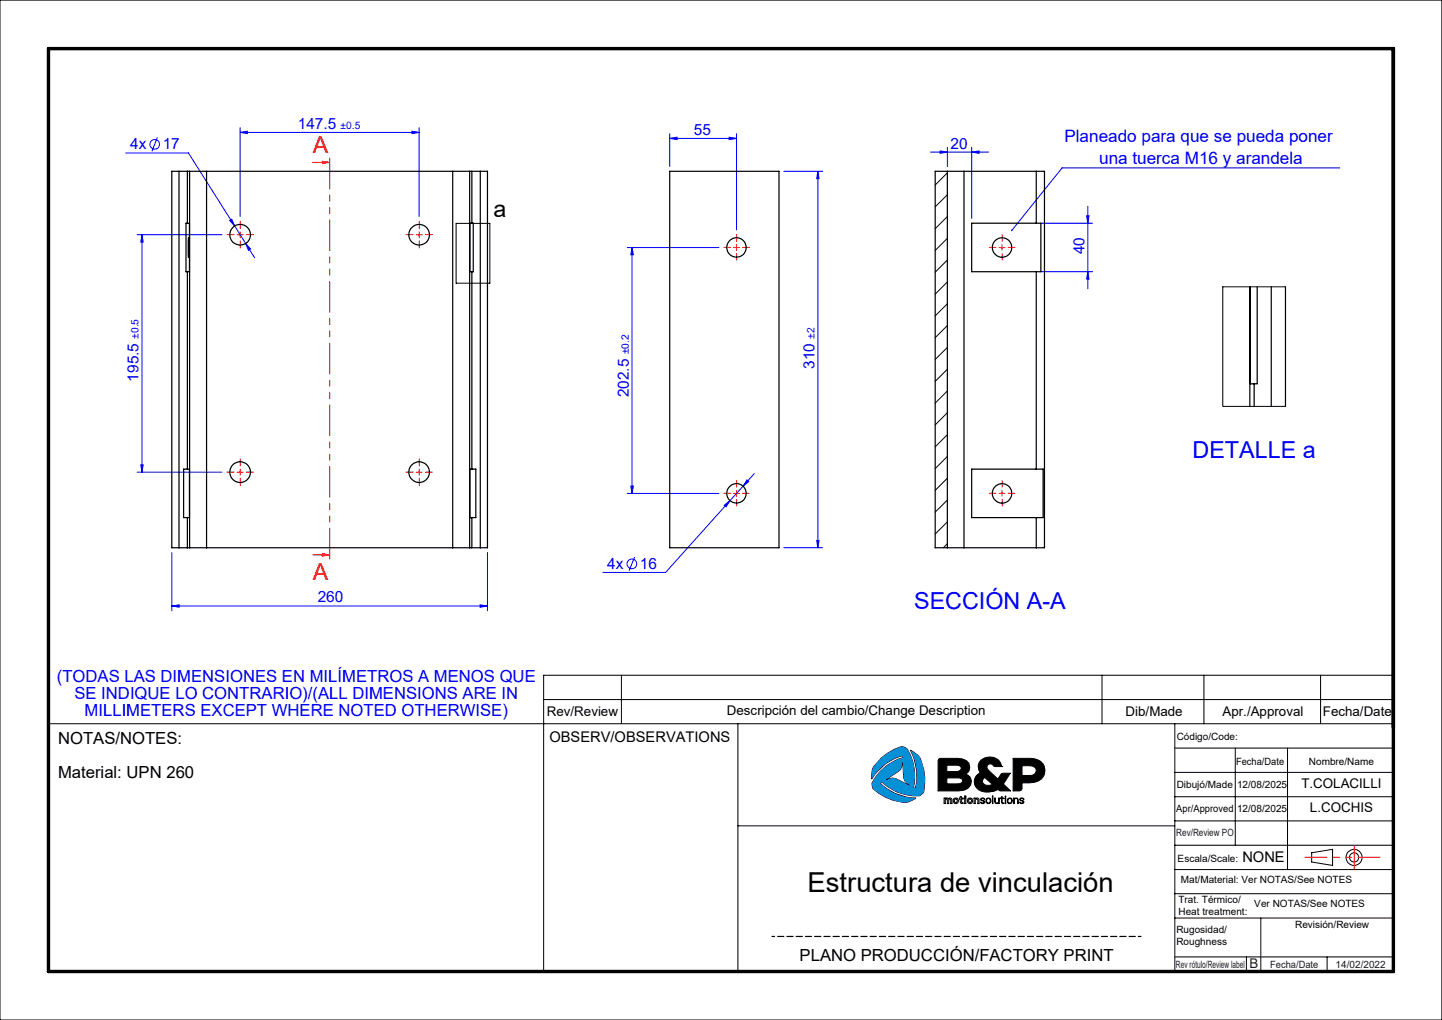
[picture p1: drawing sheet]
<svg xmlns="http://www.w3.org/2000/svg" width="297mm" height="210mm" viewBox="0 0 297 210" stroke-linecap="round" stroke-linejoin="round" font-family="sans-serif">
<g fill="none" stroke="#000" stroke-width=".21">
<path d="M0 0h297v210h-297zM128 139v10M227 139v10M248 139v10M272 139v10M287 139h-175v61M112 144h175M152 149v51M181.6 156a8.6 8.6 0 0 1 4.3-2.3l.7 .3a9.7 9.7 0 0 1 1.5 8.2l.4 .1a10.8 10.8 0 0 0-1-7.9 4.7 4.7 0 0 1 2 1.8 10.1 10.1 0 0 1 .6 7.1l-.6 .5a9.7 9.7 0 0 1-7.8-2.8l-.4 .3a10.8 10.8 0 0 0 7.4 3 4.3 4.3 0 0 1-2.5 .9 9.6 9.6 0 0 1-6.5-3.1l-.1-.7a9.5 9.5 0 0 1 6.3-5.4v-.4a10.4 10.4 0 0 0-6.4 4.8 4.2 4.2 0 0 1 .5-2.6zM185.9 156.6l.2 3.4 .2 .7 1.3 1.2-3.1-1.6-.6-.1-1.8 .5 2.9-1.9 .5-.5zM193.3 156.3l.4-.2h3.5a2.09 2.09 0 0 1 2.5 1.9l-.1 .7-.8 .7a1.68 1.68 0 0 1 1.3 1.7 1.68 1.68 0 0 1-1.5 1.6l-1.2 .1h-4.2zM195 157.5l2.4 .1a.58 .58 0 0 1 .6 .4 .58 .58 0 0 1-.3 .6l-.7 .2h-2z"/>
<path d="M202.1 156.5a2.71 2.71 0 0 1 3.9 .5l.3 .8h-1.5a.8 .8 0 0 0-.8-.5 .8 .8 0 0 0-.7 .6 2.07 2.07 0 0 0 1 1.4l1.2 1.1 .8-1.1 1.8-.1-1.4 2.2 1.4 1.4h-2l-.5-.3a3.5 3.5 0 0 1-4.6-.4 1.98 1.98 0 0 1 .9-3 1.94 1.94 0 0 1 .2-2.6zM206.3 157.8h.1M208.7 156.1h3.5a2.6 2.6 0 0 1 2.9 3.2 2.82 2.82 0 0 1-3.1 1.9h-1.5l-.1 1.5-.4 .1h-1.3zM210.5 157.6a2.82 2.82 0 0 1 2.8 .5 1.05 1.05 0 0 1-.1 1.2 1.05 1.05 0 0 1-1.1 .4h-1.6zM242 149v51M242 159h45M242 154h45M254.4 154v20M265.2 154v25M287 149h-277v51M152 170h90M194.5 164.3l1.5 .1 .1 1h-.3v-.7l-.2-.2-.2 .1v.8h-.3v-.8l-.2-.1-.2 .2v.7h-.2z"/>
<path d="M195 160.2h2.7l.5 .3v.4a.86 .86 0 0 1-1 .5h-2.2zM196.6 164.6l.2-.1 .3 .1v.5l-.3 .1-.2-.1zM197.8 164h.2v.3h.4v.2h-.4v.5a.22 .22 0 0 0 .1 .2 .22 .22 0 0 0 .3 0v.2a.63 .63 0 0 1-.6-.2 .63 .63 0 0 1 0-.7h-.2v-.2h.2zM198.7 164.3h.2v1.1h-.2zM198.7 163.9h.2v.2h-.2zM199.6 164.6l.2-.1 .2 .1v.5l-.2 .1-.2-.1zM200.6 164.3l.9 .1 .1 .2v.8h-.2v-.7l-.3-.2-.2 .3v.6h-.3zM202.5 160.4l.3-.3 1.6 1.4a1.33 1.33 0 0 1-2.1-.6zM202.6 165a.42 .42 0 0 1-.5-.2 .42 .42 0 0 1 0-.4l.5-.1 .2 .3h-.1a.28 .28 0 0 0-.3-.2 .28 .28 0 0 0-.3 .3l.6 .2a.43 .43 0 0 1-.2 .6 .43 .43 0 0 1-.6-.3l.5 .1h.2v-.3M203.3 164.5l.3-.1 .3 .1 .1 .3-.2 .5-.5-.1zM204.4 163.9h.1v1.5h-.1zM204.9 164.3h.1v.6a.36 .36 0 0 0 .3 .4 .36 .36 0 0 0 .4-.4v-.6h.1v1.1l-.1-.1-.3 .1-.4-.1z"/>
<path d="M206.3 164h.1v.3h.4l-.4 .1v.6a.23 .23 0 0 0 .1 .3 .23 .23 0 0 0 .3 0 .28 .28 0 0 1-.4 .1 .28 .28 0 0 1-.1-.4v-.6h-.3l.3-.1zM207 163.9l.2 .2zM207 164.3h.2v1.1h-.2zM207.7 164.5l.3-.1 .3 .1 .1 .3-.2 .5-.5-.1-.1-.3zM208.8 164.3l.1 .2a.48 .48 0 0 1 .8 .1v.8h-.1v-.6a.36 .36 0 0 0-.3-.4 .36 .36 0 0 0-.4 .4v.6h-.1zM210.1 164.4a.47 .47 0 0 1 .4-.1 .47 .47 0 0 1 .4 .3h-.1a.28 .28 0 0 0-.3-.2 .28 .28 0 0 0-.3 .3h.1a.43 .43 0 0 1 .5 .2 .43 .43 0 0 1 0 .5h-.5l-.3-.2 .3 .1h.4l.1-.2-.2-.1a.46 .46 0 0 1-.5-.6zM242 164h45M242 169h45M242 174h45M242 179h45M270.2 175.6l4.3-.7v3.3l-4.3-.7zM242 184h45"/>
<path d="M242 189h45M242 197h45M256.7 197v3M259.7 189v11M273.3 197v3"/>
<circle cx="196.9" cy="164.9" r=".57"/>
<circle cx="199.8" cy="164.9" r=".57"/>
<circle cx="203.6" cy="164.9" r=".56"/>
<circle cx="208" cy="164.9" r=".57"/>
<circle cx="278.9" cy="176.5" r="1.66"/>
<circle cx="278.9" cy="176.5" r=".94"/>
</g>
<path d="M159 192.8h76" fill="none" stroke="#000" stroke-width=".25" stroke-dasharray="1.3 .6" stroke-dashoffset=".7"/>
<path d="M10 10h277v190h-277z" fill="none" stroke="#000" stroke-width=".7"/>
<path d="M268.7 176.5h15.5" fill="none" stroke="#f00" stroke-width=".21" stroke-dasharray="6.3 1.3 1.3 1.3 1.3 1.3" stroke-dashoffset="1.8"/>
<path d="M278.9 174.2v4.6" fill="none" stroke="#f00" stroke-width=".21" stroke-dasharray="6.3 1.3 1.3 1.3 1.3 1.3"/>
<path d="M195 160.2h2.7l.5 .3 .1 .4-.3 .3-.5 .2h-2.5zM195 157.5l2.4 .1 .5 .2 .1 .5-.3 .4-.4 .1h-2.3zM193.3 156.3l-.1 6.5h4.4a2.08 2.08 0 0 0 2.4-2.3l-.4-.8-.8-.3a1.68 1.68 0 0 0 .9-1.9 1.68 1.68 0 0 0-1.7-1.3l-4.4-.1zM202.5 160.3l.3-.2 1.6 1.4-.7 .2-.9-.1-.5-.7zM202 156.6l-.5 .9 .1 1.1a.37 .37 0 0 1 .2 .4 .37 .37 0 0 1-.3 .3l-.7 1-.1 .8 .2 .9 .6 .6 .4 .2a4.1 4.1 0 0 0 3.7-.3l.4 .3h2.1l-1.4-1.4 1.4-2.2h-1.8l-.8 1.2-2.1-2-.1-.6 .1-.4 .4-.1 .6 .1 .4 .4h1.5v-.1a2.6 2.6 0 0 0-4.3-1.1zM210.5 157.6h1.8l.7 .3 .4 .5-.1 .7-.4 .4-.5 .2h-1.9zM208.7 156.1v6.7l1.6-.1 .2-.3v-1.2h1.5a2.75 2.75 0 0 0 3.2-2.4v-.8l-.3-.7a3.1 3.1 0 0 0-2.7-1.2z" fill-rule="evenodd" fill="#000"/>
<path d="M181.6 156l-1.6 1.8a4.1 4.1 0 0 0-.5 2.6 10.5 10.5 0 0 1 6.4-4.8v.4a9.6 9.6 0 0 0-6.3 5.4 1.5 1.5 0 0 0 1.1 1.6 8.6 8.6 0 0 0 6.3 2.1l1.7-.8a10.7 10.7 0 0 1-7.4-3l.4-.3a9.8 9.8 0 0 0 7.8 2.8l.6-.5a9.5 9.5 0 0 0-1-7.7l-1.6-1.2a10.7 10.7 0 0 1 1 7.9l-.4-.1a9.7 9.7 0 0 0-1.5-8.2 1.71 1.71 0 0 0-2.1 .2l-1.1 .5zM185.9 156.6l.3 3.9 .2 .4 1.2 1-3.3-1.7h-.7l-1.5 .5 3.2-2.1 .4-.6z" fill-rule="evenodd" fill="#0090d6"/>
<g fill="none" stroke="#00f" stroke-width=".21">
<path d="M25.9 31.5h12.9l9.5 15M32.4 28.3l-1.1 2.8M49.5 27.3l1.4-.3v.5zM49.5 26.3v18.3M49.5 27.3h36.8M84.8 27l1.5 .3-1.5 .2zM86.3 26.3v18.3M137.9 28.5l1.6-.3v.5zM137.9 27.5v6.8M137.9 28.5h13.8M150.2 28.2l1.5 .3-1.5 .2zM151.7 27.5v19.8"/>
<path d="M161.4 35.3h8M168.5 35.3v77.5M168.5 35.3l.2 1.5h-.5zM191.6 31.3h12M193.6 31.1l1.5 .2-1.5 .3zM195.1 30.3v4M200.1 31.3l1.5-.2v.5zM200.1 30.3v14.7M275.9 34.6h-57.1l-10.4 12.8M28.2 48.3h17.5M29.2 48.3l.3 1.5h-.5zM29.2 48.3v48.9"/>
<path d="M47.3 45.4l.4-.3 .6 1.4zM48.3 46.5l2.3 3.6M50.6 50.1l1 1.2-.4 .2zM50.6 50.1l1.9 3M129.2 51h18.9M130.2 51v50.6M130.2 51l.3 1.4h-.6zM214.4 46h10.6M214.4 55.9h10.6M223.8 44.4h.5l-.3 1.6zM224 55.9l.3 1.6h-.5zM224 42.5v17"/>
<path d="M28.2 97.2h17.5M29 95.7h.5l-.3 1.5zM153.8 98.8l.4 .4-1.2 .9zM155.4 97.5l-2.4 2.6M35.4 113.8v12M100.4 113.8v12M129.2 101.6h18.9M129.9 100.1h.6l-.3 1.5zM130.7 114.7l-1.1 2.8M149.2 104l1.2-.9-.9 1.2zM150.4 103.1l-13.3 14.8h-12.9M153 100.1l-2.6 3"/>
<path d="M161.4 112.8h8M168.2 111.3h.5l-.2 1.5zM35.4 124.8l1.5-.3v.5zM35.4 124.8h65M98.9 124.5l1.5 .3-1.5 .2z"/>
<circle cx="31.9" cy="29.7" r=".98"/>
<circle cx="130.1" cy="116.1" r=".98"/>
</g>
<g fill="none" stroke="#f00" stroke-width=".21">
<path d="M64.4 33.4h3.5M66.4 33.2l1.5 .2-1.5 .3zM48.8 48.3h1.3M49.5 47.7v1.3M85.7 48.3h1.3M86.3 47.7v1.3M151.1 51h1.2M151.7 50.3v1.3M205.8 51h1.2M206.4 50.3v1.3M48.8 97.2h1.3M49.5 96.6v1.2"/>
<path d="M85.7 97.2h1.3M86.3 96.6v1.2M64.4 114.3h3.5M66.4 114l1.5 .3-1.5 .2zM151.1 101.6h1.2M151.7 101v1.2M205.8 101.6h1.2M206.4 101v1.2"/>
</g>
<path d="M93.9 46h7v12.3h-7z" fill="none" stroke="#000" stroke-width=".21"/>
<g fill="none" stroke="#f00" stroke-width=".21" stroke-dasharray="15.2 1.3 1.3 1.3">
<path d="M48.2 48.3h-1.5M49.5 47.1v-1.5M49.5 49.6v1.5M50.7 48.3h1.5M85.1 48.3h-1.5M86.4 47.1v-1.5M86.4 49.6v1.5M87.6 48.3h1.5M150.5 50.9h-1.4M151.7 49.7v-1.4M151.7 52.2v1.4M153 50.9h1.3"/>
<path d="M205.2 50.9h-1.4M206.4 49.7v-1.4M206.4 52.2v1.4M207.7 50.9h1.3M48.2 97.2h-1.5M49.5 95.9v-1.5M49.5 98.4v1.5M50.7 97.2h1.5M85.1 97.2h-1.5M86.4 95.9v-1.5M86.4 98.4v1.5M87.6 97.2h1.5"/>
<path d="M150.5 101.6h-1.4M151.7 100.3v-1.4M151.7 102.8v1.4M153 101.6h1.3M205.2 101.6h-1.4M206.4 100.3v-1.4M206.4 102.8v1.4M207.7 101.6h1.3"/>
</g>
<path d="M67.9 31.4v84.8" fill="none" stroke="#f00" stroke-width=".21" stroke-dasharray="6.3 1.3 1.3 1.3 1.3 1.3" stroke-dashoffset="-1.1"/>
<path d="M66.4 33.2l1.5 .2-1.5 .3zM66.4 114l1.5 .3-1.5 .2z" fill="#f00"/>
<g fill="#00f">
<path d="M208.3 47.3l.3 .1-.2 .2z"/>
<path d="M200.1 31.3l1.5-.2v.5zM193.6 31.1l1.5 .2-1.5 .3z"/>
<path d="M223.8 44.4h.5l-.3 1.6zM224 55.9l.3 1.6h-.5z"/>
<path d="M150.2 28.2l1.5 .3-1.5 .2zM137.9 28.5l1.6-.3v.5z"/>
<path d="M49.5 27.3l1.4-.3v.5zM84.8 27l1.5 .3-1.5 .2zM50.6 50.1l.6 1.4 .4-.2zM47.3 45.4l1 1.1-.6-1.4zM35.4 124.8l1.5-.3v.5zM98.9 124.5l1.5 .3-1.5 .2zM153.8 98.8l-.8 1.3 1.2-.9zM149.2 104l.3 .3 .9-1.2z"/>
<path d="M29.2 48.3l.3 1.5h-.5zM29 95.7h.5l-.3 1.5zM130.2 51l.3 1.4h-.6zM129.9 100.1h.6l-.3 1.5zM168.5 35.3l.2 1.5h-.5zM168.2 111.3h.5l-.2 1.5z"/>
</g>
<g fill="none" stroke="#000" stroke-width=".25">
<path d="M36.9 35.3h1.7M36.9 35.3h-1.5v77.5h1.5M36.9 35.3v77.5M38.6 35.3h.5M38.6 35.3v10.7M39.1 35.3h3.4M39.1 35.3v77.5M42.5 35.3h50.7M42.5 35.3v77.5M93.2 35.3h3.5M93.2 35.3v77.5M96.7 35.3h.5"/>
<path d="M96.7 35.3v77.5M97.2 35.3h1.7M97.2 35.3v10.7M98.9 35.3v77.5M98.9 35.3h1.5v77.5h-1.5M137.9 35.3h22.5v77.5h-22.5zM195.1 35.3h3.4M195.1 35.3h-2.5v77.5h2.5M195.1 35.3v77.5M198.5 35.3h14.9M198.5 35.3v77.5M213.4 35.3h1.7v77.5h-1.7"/>
<path d="M213.4 35.3v10.7M38.6 46h-.3v9.9h.3M38.6 55.9v40.7M38.6 46h.4M38.6 55.9h.4M38.8 49v3.9zM96.8 46h.4M96.8 55.9h.4M97.2 46h.3v9.9h-.3M97.2 55.9v40.7M213.4 46h1v9.9h-1M213.4 46h-13.3v9.9h13.3"/>
<path d="M213.4 55.9v40.7M257.4 59v24.7M257.5 59v20h.8M258.9 59v20h-.6M261.8 59v24.7M264.8 59v24.7M258.3 79v4.7M38.6 96.6h-.8v10h.8M38.6 96.6h.4M96.8 96.6h.4M97.2 96.6h.8v10h-.8M213.4 96.6h1.4v10h-1.4"/>
<path d="M213.4 96.6h-13.3v10h13.3M36.9 112.8h1.7M38.6 112.8h.5M38.6 106.6v6.2M38.6 106.6h.4M39.1 112.8h3.4M42.5 112.8h50.7M93.2 112.8h3.5M96.7 112.8h.5M96.8 106.6h.4M97.2 112.8h1.7M97.2 106.6v6.2"/>
<path d="M195.1 112.8h3.4M198.5 112.8h14.9M213.4 106.6v6.2"/>
<circle cx="49.5" cy="48.3" r="2.13"/>
<circle cx="86.3" cy="48.3" r="2.13"/>
<circle cx="151.7" cy="50.9" r="2"/>
<circle cx="206.4" cy="50.9" r="2"/>
<circle cx="49.5" cy="97.2" r="2.13"/>
<circle cx="86.3" cy="97.2" r="2.13"/>
<circle cx="151.7" cy="101.6" r="2"/>
<circle cx="206.4" cy="101.6" r="2"/>
</g>
<g fill="none" stroke="#000" stroke-width=".21">
<path d="M195.1 35.6l-2.5 2.5M195.1 40.1l-2.5 2.5M195.1 44.6l-2.5 2.5M195.1 49.1l-2.5 2.5M195.1 53.5l-2.5 2.5M195.1 58.1l-2.5 2.5M264.8 59h-13v24.7h13M195.1 62.5l-2.5 2.5M195.1 67l-2.5 2.5M195.1 71.5l-2.5 2.5M195.1 76l-2.5 2.5M195.1 80.5l-2.5 2.5"/>
<path d="M195.1 85l-2.5 2.5M195.1 89.5l-2.5 2.5M195.1 94l-2.5 2.5M195.1 98.5l-2.5 2.5M195.1 103l-2.5 2.4M195.1 107.4l-2.5 2.6M195.1 111.9l-.8 .9"/>
</g>
<text font-size="5.6" x="166.3" y="183.7">Estructura de vinculación</text>
<g font-size="4.8" fill="#f00">
<text x="64.4" y="31.4">A</text>
<text x="64.4" y="119.4">A</text>
</g>
<text font-size="4.8" x="101.6" y="44.6">a</text>
<g font-size="4.8" fill="#00f">
<text x="245.6" y="94.3">DETALLE a</text>
<text x="188.3" y="125.4">SECCIÓN A-A</text>
</g>
<g font-size="3.5" fill="#00f">
<text x="219.2" y="29.2">Planeado para que se pueda poner</text>
<text x="226.4" y="33.7">una tuerca M16 y arandela</text>
</g>
<g font-size="3.4" fill="#00f">
<text x="11.7" y="140.4">(TODAS LAS DIMENSIONES EN MILÍMETROS A MENOS QUE</text>
<text x="15.3" y="143.9">SE INDIQUE LO CONTRARIO)/(ALL DIMENSIONS ARE IN</text>
<text x="17.4" y="147.4">MILLIMETERS EXCEPT WHERE NOTED OTHERWISE)</text>
</g>
<g font-size="3.4">
<text x="12" y="153.1">NOTAS/NOTES:</text>
<text x="12" y="160.1">Material: UPN 260</text>
<text x="164.7" y="197.9">PLANO PRODUCCIÓN/FACTORY PRINT</text>
</g>
<g font-size="3.2" fill="#00f">
<text x="61.3" y="26.5">147.5</text>
<text x="142.9" y="27.8">55</text>
<text x="26.8" y="30.8">4x</text>
<text x="33.5" y="30.8">17</text>
<text x="195.8" y="30.6">20</text>
<text x="223.4" y="52.4" transform="rotate(-90 223.4 52.4)">40</text>
<text x="167.7" y="75.9" transform="rotate(-90 167.7 75.9)">310</text>
<text x="28.5" y="78.6" transform="rotate(-90 28.5 78.6)">195.5</text>
<text x="129.5" y="81.8" transform="rotate(-90 129.5 81.8)">202.5</text>
<text x="125.1" y="117.1">4x</text>
<text x="131.8" y="117.1">16</text>
<text x="65.4" y="124">260</text>
</g>
<g font-size="3">
<text x="113.2" y="152.7">OBSERV/OBSERVATIONS</text>
<text x="255.9" y="177.4">NONE</text>
</g>
<g font-size="2.7">
<text x="112.6" y="147.5">Rev/Review</text>
<text x="149.7" y="147.3">Descripción del cambio/Change Description</text>
<text x="231.8" y="147.3">Dib/Made</text>
<text x="251.8" y="147.3">Apr./Approval</text>
<text x="272.5" y="147.4">Fecha/Date</text>
<text x="268" y="162.3">T.COLACILLI</text>
<text x="269.8" y="167.1">L.COCHIS</text>
</g>
<text font-size="2.7" fill="#191924" x="257.3" y="199.4">B</text>
<g font-size="2.1" fill="#00f">
<text x="70.2" y="26.6">±0.5</text>
<text x="28.6" y="69.7" transform="rotate(-90 28.6 69.7)">±0.5</text>
<text x="167.8" y="69.8" transform="rotate(-90 167.8 69.8)">±2</text>
<text x="129.5" y="73" transform="rotate(-90 129.5 73)">±0.2</text>
</g>
<g font-size="2.1">
<text x="242.4" y="152.3">Código/Code:</text>
<text x="254.6" y="157.4">Fecha/Date</text>
<text x="269.6" y="157.5">Nombre/Name</text>
<text x="242.3" y="167.1">Apr/Approved</text>
<text x="242.4" y="162.3">Dibujó/Made</text>
<text x="254.8" y="162.3">12/08/2025</text>
<text x="254.8" y="167.1">12/08/2025</text>
<text x="242.6" y="177.5">Escala/Scale:</text>
<text x="242.7" y="185.9">Trat. Térmico/</text>
<text x="243.2" y="181.7">Mat/Material: Ver NOTAS/See NOTES</text>
<text x="242.7" y="188.4">Heat treatment:</text>
<text x="258.3" y="186.7">Ver NOTAS/See NOTES</text>
<text x="266.8" y="191.1">Revisión/Review</text>
<text x="242.3" y="192">Rugosidad/</text>
<text x="242.3" y="194.5">Roughness</text>
</g>
<g font-size="2.1" fill="#191924">
<text x="242.3" y="172.1">Rev/Review PO</text>
<text x="242.2" y="199.2">Rev rótulo/Review label</text>
<text x="261.6" y="199.3">Fecha/Date</text>
<text x="275.1" y="199.3">14/02/2022</text>
</g>
</svg>
